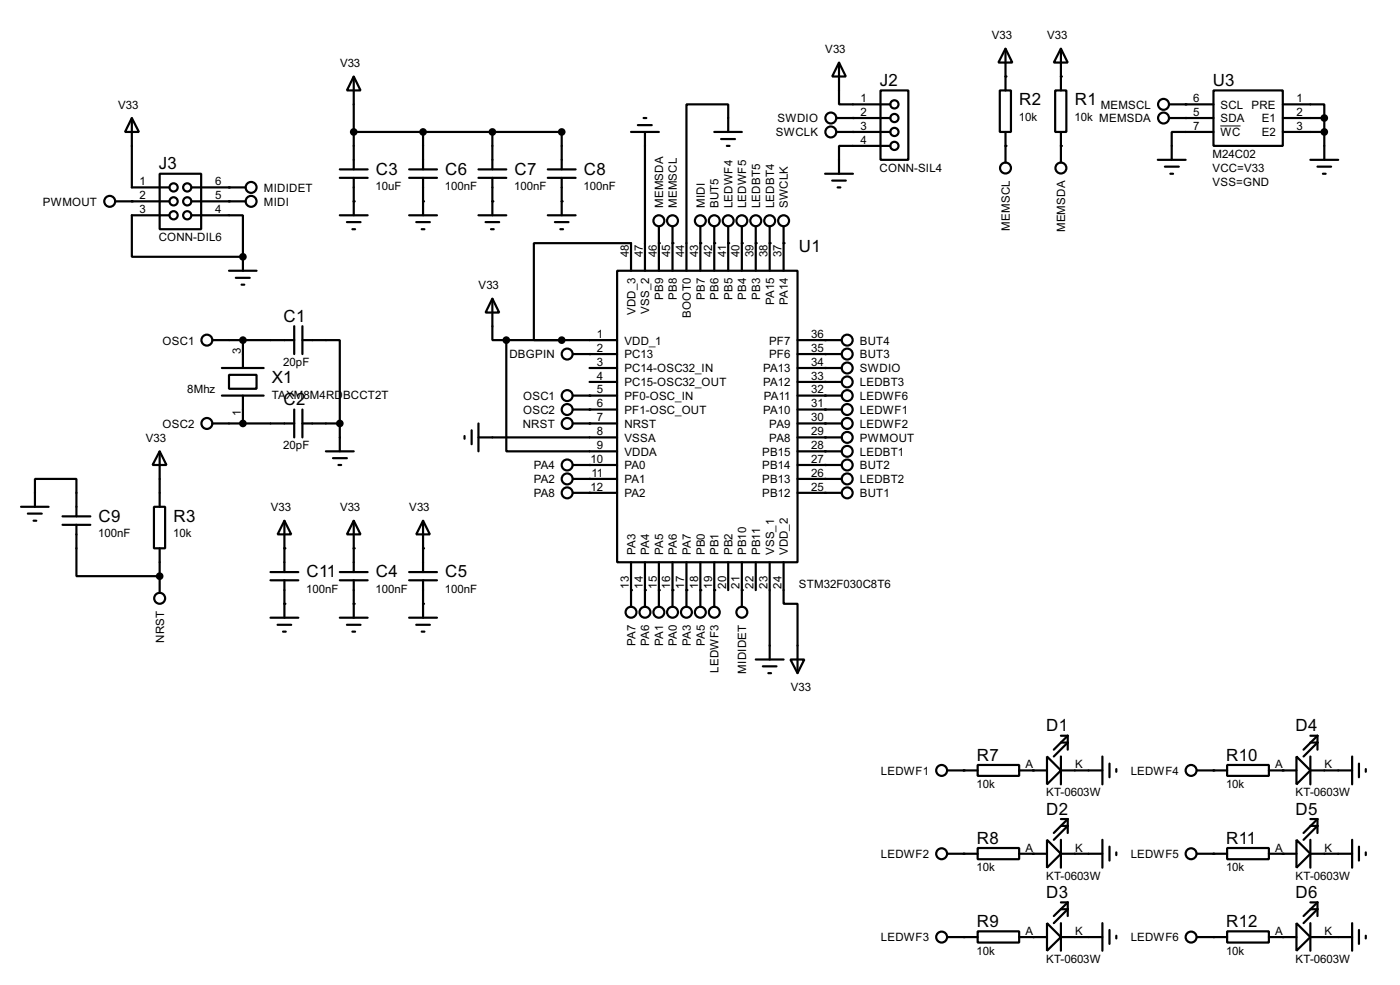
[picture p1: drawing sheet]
<svg xmlns="http://www.w3.org/2000/svg" width="256mm" height="180mm" viewBox="0 0 256 180" stroke-linecap="round" stroke-linejoin="round" font-family="sans-serif">
<g fill="none" stroke="#000" stroke-width=".4">
<path d="M64.8 14l1.3 2.6h-2.5zM64.8 14v17M153.7 11.5l1.3 2.5h-2.5zM153.7 11.5v7.6h9.4M161.3 16.6h5.1v12.7h-5.1zM183.2 16.6h2v7.6h-2zM184.2 8.9l1.3 2.6h-2.6zM184.2 8.9v7.7M193.3 16.6h2.1v7.6h-2.1zM194.4 8.9l1.2 2.6h-2.5zM194.4 8.9v7.7M214.2 19.1h8.1"/>
<path d="M222.3 16.6h12.7v10.1h-12.7zM235 19.1h7.6v2.5M21.1 36.9h9.9M24.2 21.6l1.3 2.6h-2.6zM24.2 21.6v12.7h6.8M29.3 31.8h7.6v10.2h-7.6zM31 39.4h-6.8v7.6h20.3M35.1 39.4h9.4v7.6M35.1 34.3h9.9M35.1 36.9h9.9M62.3 39.4h5.1M62.3 31h5.1"/>
<path d="M62.3 32.6h5.1M64.8 32.6v6.8M64.8 24.2h38.1v6.8M75 39.4h5.1M75 31h5.1M75 32.6h5.1M77.5 24.2v6.8M77.5 32.6v6.8M87.7 39.4h5.1M87.7 31h5.1M87.7 32.6h5.1M90.2 24.2v6.8"/>
<path d="M90.2 32.6v6.8M100.4 39.4h5.1M100.4 31h5.1M100.4 32.6h5.1M102.9 32.6v6.8M115.6 24.2h5.1M116.9 22.9h2.5M117.9 21.6h.5M118.2 24.2v25.4M130.9 24.2h5M132.1 25.5h2.6M133.2 26.7h.5"/>
<path d="M133.4 24.2v-5.1h-7.6v30.5M151.2 31.8h5.1M152.5 33.1h2.5M153.2 24.2h9.9M153.2 21.6h9.9M153.5 34.3h.5M163.1 26.7h-9.4v5.1M184.2 24.2v5.6M194.4 24.2v5.6M212.1 29.3h5.1M213.4 30.5h2.6M214.2 21.6h8.1"/>
<path d="M214.4 31.8h.5M222.3 24.2h-7.6v5.1M235 24.2h7.6M235 21.6h7.6M240.1 29.3h5.1M241.4 30.5h2.5M242.4 31.8h.5M242.6 21.6v7.7M42 49.6h5M43.2 50.9h2.6M44.3 52.1h.5M44.5 47v2.6"/>
<path d="M53.9 59.7v5.1M55.4 59.7v5.1M63.6 40.7h2.5M64.6 42h.5M76.3 40.7h2.5M77.3 42h.5M89 40.7h2.5M90 42h.5M90.2 54.7l1.3 2.5h-2.5zM90.2 54.7v7.6h2.6M101.7 40.7h2.5M102.7 42h.5"/>
<path d="M113.1 49.6h33v53.3h-33zM115.6 49.6v-5.1h-17.8v17.8h5.1M120.7 41.5v8.1M123.2 41.5v8.1M128.3 41.5v8.1M130.9 41.5v8.1M133.4 41.5v8.1M135.9 41.5v8.1M138.5 41.5v8.1M141 41.5v8.1M143.6 41.5v8.1M38.9 62.3h15"/>
<path d="M38.9 77.5h15M40.7 72.4h7.6M40.7 67.4h7.6M42 68.6h5v2.6h-5zM44.5 62.3v5.1M44.5 72.4v5.1M53.9 75v5.1M55.4 62.3h6.9v15.2M55.4 77.5h6.9M55.4 75v5.1M62.3 77.5v5.1M85.1 79.8v.5"/>
<path d="M86.4 78.8v2.5M87.7 77.5v5.1M92.8 62.3v20.3h20.3M92.8 62.3h20.3M105 77.5h8.1M105 72.4h8.1M105 75h8.1M105 64.8h8.1M108 67.4h5.1M108 69.9h5.1M146.1 62.3h8.1M146.1 77.5h8.1"/>
<path d="M146.1 72.4h8.1M146.1 67.4h8.1M146.1 75h8.1M146.1 64.8h8.1M146.1 69.9h8.1M3.9 92.8h5M5.1 94h2.6M6.2 95.3h.5M6.4 92.8v-5.1h7.6v6.8M11.5 94.5h5.1M11.5 96.1h5.1M14 96.1v9.4h15.3"/>
<path d="M28.2 92.8h2.1v7.6h-2.1zM29.3 82.6l1.2 2.5h-2.5zM29.3 82.6v10.2M52.1 95.3l1.3 2.5h-2.5zM52.1 95.3v9.4M59.7 82.6h5.1M61 83.9h2.6M62 85.1h.5M64.8 95.3l1.3 2.5h-2.5zM64.8 95.3v9.4M77.5 95.3l1.3 2.5h-2.5zM77.5 95.3v9.4"/>
<path d="M87.7 80.1h25.4M105 85.1h8.1M105 87.7h8.1M105 90.2h8.1M146.1 80.1h8.1M146.1 82.6h8.1M146.1 85.1h8.1M146.1 87.7h8.1M146.1 90.2h8.1M29.3 100.4v8.1M49.6 113.1h5.1M49.6 104.7h5.1"/>
<path d="M49.6 106.2h5.1M50.9 114.4h2.5M51.9 115.6h.5M52.1 106.2v6.9M62.3 113.1h5.1M62.3 104.7h5.1M62.3 106.2h5.1M63.6 114.4h2.5M64.6 115.6h.5M64.8 106.2v6.9M75 113.1h5.1M75 104.7h5.1"/>
<path d="M75 106.2h5.1M76.3 114.4h2.5M77.3 115.6h.5M77.5 106.2v6.9M115.6 102.9v8.2M118.2 102.9v8.2M120.7 102.9v8.2M123.2 102.9v8.2M125.8 102.9v8.2M128.3 102.9v8.2M130.9 102.9v8.2M133.4 102.9v5.1"/>
<path d="M135.9 102.9v8.2M138.5 102.9v5.1M141 102.9v17.8M143.6 102.9v7.6h2.5v12.7M138.5 120.7h5.1M139.8 122h2.5M140.8 123.2h.5M144.8 120.7h2.6l-1.3 2.5zM191.8 138.5l2.6 2.5-2.6 2.6zM194.4 138.5v5.1M194.4 135.9h1.2l-2.5 2.6M194.4 134.7h1.2"/>
<path d="M195.6 134.7l-2.5 2.5M195.6 134.7v2.5M202 138.5v5.1M203.3 139.8v2.5M237.5 138.5l2.6 2.5-2.6 2.6zM240.1 134.7h1.3M240.1 135.9h1.3l-2.6 2.6M240.1 138.5v5.1M241.4 134.7l-2.6 2.5M241.4 134.7v2.5M247.7 138.5v5.1M249 139.8v2.5"/>
<path d="M173.5 141h5.6M173.5 156.3h5.6M179.1 140h7.6v2h-7.6zM179.1 155.2h7.6v2.1h-7.6zM186.7 141h5.1M186.7 156.3h5.1M191.8 153.7l2.6 2.6-2.6 2.5zM194.4 141h7.6M194.4 156.3h7.6M194.4 153.7v5.1M194.4 151.2h1.2l-2.5 2.5M194.4 149.9h1.2"/>
<path d="M195.6 149.9v2.6M195.6 149.9l-2.5 2.6M202 153.7v5.1M203.3 155v2.5M204.5 140.8v.5M204.5 156v.5M219.3 141h5.5M219.3 156.3h5.5M224.8 140h7.7v2h-7.7zM224.8 155.2h7.7v2.1h-7.7zM232.5 141h5M232.5 156.3h5"/>
<path d="M237.5 153.7l2.6 2.6-2.6 2.5zM240.1 141h7.6M240.1 156.3h7.6M240.1 149.9h1.3M240.1 151.2h1.3l-2.6 2.5M240.1 153.7v5.1M241.4 149.9v2.6M241.4 149.9l-2.6 2.6M247.7 153.7v5.1M249 155v2.5M250.2 140.8v.5M250.2 156v.5"/>
<path d="M173.5 171.5h5.6M179.1 170.5h7.6v2h-7.6zM186.7 171.5h5.1M191.8 169l2.6 2.5-2.6 2.5zM194.4 171.5h7.6M194.4 169v5M194.4 166.4h1.2l-2.5 2.6M194.4 165.2h1.2M195.6 165.2v2.5M195.6 165.2l-2.5 2.5M202 169v5M203.3 170.2v2.6"/>
<path d="M204.5 171.3v.5M219.3 171.5h5.5M224.8 170.5h7.7v2h-7.7zM232.5 171.5h5M237.5 169l2.6 2.5-2.6 2.5zM240.1 171.5h7.6M240.1 165.2h1.3M240.1 166.4h1.3l-2.6 2.6M240.1 169v5M241.4 165.2v2.5M241.4 165.2l-2.6 2.5M247.7 169v5"/>
<path d="M249 170.2v2.6M250.2 171.3v.5"/>
<circle cx="163.8" cy="19.1" r=".75"/>
<circle cx="213.1" cy="19.1" r="1"/>
<circle cx="20.1" cy="36.9" r="1"/>
<circle cx="31.8" cy="34.3" r=".75"/>
<circle cx="31.8" cy="36.9" r=".75"/>
<circle cx="31.8" cy="39.4" r=".75"/>
<circle cx="34.3" cy="39.4" r=".75"/>
<circle cx="34.3" cy="34.3" r=".75"/>
<circle cx="34.3" cy="36.9" r=".75"/>
<circle cx="46" cy="36.9" r="1"/>
<circle cx="46" cy="34.3" r="1"/>
<circle cx="152.2" cy="24.2" r="1"/>
<circle cx="152.2" cy="21.6" r="1"/>
<circle cx="163.8" cy="26.7" r=".75"/>
<circle cx="163.8" cy="24.2" r=".75"/>
<circle cx="163.8" cy="21.6" r=".75"/>
<circle cx="184.2" cy="30.8" r="1"/>
<circle cx="194.3" cy="30.8" r="1"/>
<circle cx="213.1" cy="21.6" r="1"/>
<circle cx="120.7" cy="40.4" r="1"/>
<circle cx="123.2" cy="40.4" r="1"/>
<circle cx="128.3" cy="40.4" r="1"/>
<circle cx="130.8" cy="40.4" r="1"/>
<circle cx="133.4" cy="40.4" r="1"/>
<circle cx="135.9" cy="40.4" r="1"/>
<circle cx="138.4" cy="40.4" r="1"/>
<circle cx="141" cy="40.4" r="1"/>
<circle cx="143.5" cy="40.4" r="1"/>
<circle cx="37.9" cy="62.3" r="1"/>
<circle cx="37.9" cy="77.5" r="1"/>
<circle cx="103.9" cy="64.8" r="1"/>
<circle cx="103.9" cy="72.4" r="1"/>
<circle cx="103.9" cy="75" r="1"/>
<circle cx="103.9" cy="77.5" r="1"/>
<circle cx="155.2" cy="67.4" r="1"/>
<circle cx="155.2" cy="75" r="1"/>
<circle cx="155.2" cy="64.8" r="1"/>
<circle cx="155.2" cy="62.3" r="1"/>
<circle cx="155.2" cy="77.5" r="1"/>
<circle cx="155.2" cy="69.9" r="1"/>
<circle cx="155.2" cy="72.4" r="1"/>
<circle cx="103.9" cy="87.7" r="1"/>
<circle cx="103.9" cy="85.1" r="1"/>
<circle cx="103.9" cy="90.2" r="1"/>
<circle cx="155.2" cy="85.1" r="1"/>
<circle cx="155.2" cy="82.6" r="1"/>
<circle cx="155.2" cy="80.1" r="1"/>
<circle cx="155.2" cy="87.7" r="1"/>
<circle cx="155.2" cy="90.2" r="1"/>
<circle cx="29.2" cy="109.5" r="1"/>
<circle cx="115.6" cy="112.1" r="1"/>
<circle cx="118.1" cy="112.1" r="1"/>
<circle cx="120.7" cy="112.1" r="1"/>
<circle cx="123.2" cy="112.1" r="1"/>
<circle cx="125.7" cy="112.1" r="1"/>
<circle cx="128.3" cy="112.1" r="1"/>
<circle cx="130.8" cy="112.1" r="1"/>
<circle cx="135.9" cy="112.1" r="1"/>
<circle cx="172.5" cy="156.3" r="1"/>
<circle cx="172.5" cy="141" r="1"/>
<circle cx="218.2" cy="156.3" r="1"/>
<circle cx="218.2" cy="141" r="1"/>
<circle cx="172.5" cy="171.5" r="1"/>
<circle cx="218.2" cy="171.5" r="1"/>
</g>
<g fill="#000">
<circle cx="184.2" cy="14" r=".2"/>
<circle cx="194.4" cy="14" r=".2"/>
<circle cx="217.2" cy="19.1" r=".2"/>
<circle cx="24.2" cy="36.9" r=".2"/>
<circle cx="42" cy="34.3" r=".2"/>
<circle cx="42" cy="36.9" r=".2"/>
<circle cx="64.8" cy="36.9" r=".2"/>
<circle cx="77.5" cy="36.9" r=".2"/>
<circle cx="90.2" cy="36.9" r=".2"/>
<circle cx="102.9" cy="36.9" r=".2"/>
<circle cx="156.3" cy="21.6" r=".2"/>
<circle cx="156.3" cy="24.2" r=".2"/>
<circle cx="184.2" cy="26.7" r=".2"/>
<circle cx="194.4" cy="26.7" r=".2"/>
<circle cx="217.2" cy="21.6" r=".2"/>
<circle cx="44.5" cy="47" r=".2"/>
<circle cx="120.7" cy="44.5" r=".2"/>
<circle cx="123.2" cy="44.5" r=".2"/>
<circle cx="128.3" cy="44.5" r=".2"/>
<circle cx="130.9" cy="44.5" r=".2"/>
<circle cx="133.4" cy="44.5" r=".2"/>
<circle cx="135.9" cy="44.5" r=".2"/>
<circle cx="138.5" cy="44.5" r=".2"/>
<circle cx="141" cy="44.5" r=".2"/>
<circle cx="143.6" cy="44.5" r=".2"/>
<circle cx="108" cy="64.8" r=".2"/>
<circle cx="108" cy="75" r=".2"/>
<circle cx="108" cy="77.5" r=".2"/>
<circle cx="108" cy="72.4" r=".2"/>
<circle cx="151.2" cy="77.5" r=".2"/>
<circle cx="151.2" cy="64.8" r=".2"/>
<circle cx="151.2" cy="67.4" r=".2"/>
<circle cx="151.2" cy="75" r=".2"/>
<circle cx="151.2" cy="69.9" r=".2"/>
<circle cx="151.2" cy="72.4" r=".2"/>
<circle cx="151.2" cy="62.3" r=".2"/>
<circle cx="108" cy="85.1" r=".2"/>
<circle cx="108" cy="90.2" r=".2"/>
<circle cx="108" cy="87.7" r=".2"/>
<circle cx="151.2" cy="80.1" r=".2"/>
<circle cx="151.2" cy="82.6" r=".2"/>
<circle cx="151.2" cy="85.1" r=".2"/>
<circle cx="151.2" cy="87.7" r=".2"/>
<circle cx="151.2" cy="90.2" r=".2"/>
<circle cx="29.3" cy="105.5" r=".2"/>
<circle cx="52.1" cy="100.4" r=".2"/>
<circle cx="52.1" cy="110.5" r=".2"/>
<circle cx="64.8" cy="110.5" r=".2"/>
<circle cx="64.8" cy="100.4" r=".2"/>
<circle cx="77.5" cy="100.4" r=".2"/>
<circle cx="77.5" cy="110.5" r=".2"/>
<circle cx="115.6" cy="108" r=".2"/>
<circle cx="118.2" cy="108" r=".2"/>
<circle cx="120.7" cy="108" r=".2"/>
<circle cx="123.2" cy="108" r=".2"/>
<circle cx="125.8" cy="108" r=".2"/>
<circle cx="128.3" cy="108" r=".2"/>
<circle cx="130.9" cy="108" r=".2"/>
<circle cx="135.9" cy="108" r=".2"/>
<circle cx="176.6" cy="156.3" r=".2"/>
<circle cx="176.6" cy="141" r=".2"/>
<circle cx="189.3" cy="156.3" r=".2"/>
<circle cx="189.3" cy="141" r=".2"/>
<circle cx="222.3" cy="141" r=".2"/>
<circle cx="222.3" cy="156.3" r=".2"/>
<circle cx="235" cy="141" r=".2"/>
<circle cx="235" cy="156.3" r=".2"/>
<circle cx="176.6" cy="171.5" r=".2"/>
<circle cx="189.3" cy="171.5" r=".2"/>
<circle cx="222.3" cy="171.5" r=".2"/>
<circle cx="235" cy="171.5" r=".2"/>
</g>
<g fill="#000" stroke="#000" stroke-width=".4">
<circle cx="64.8" cy="24.2" r=".5"/>
<circle cx="77.5" cy="24.2" r=".5"/>
<circle cx="90.2" cy="24.2" r=".5"/>
<circle cx="102.9" cy="24.2" r=".5"/>
<circle cx="242.6" cy="24.2" r=".5"/>
<circle cx="242.6" cy="21.6" r=".5"/>
<circle cx="44.5" cy="47" r=".5"/>
<circle cx="44.5" cy="62.3" r=".5"/>
<circle cx="44.5" cy="77.5" r=".5"/>
<circle cx="62.2" cy="77.5" r=".5"/>
<circle cx="92.7" cy="62.3" r=".5"/>
<circle cx="102.9" cy="62.3" r=".5"/>
<circle cx="29.2" cy="105.5" r=".5"/>
</g>
<path d="M223.6 23.1h3.7" fill="none" stroke="#000" stroke-width=".18"/>
<g font-size="3.5">
<text x="161.2" y="15.7">J2</text>
<text x="222.2" y="15.7">U3</text>
<text x="186.7" y="19.2">R2</text>
<text x="196.9" y="19.2">R1</text>
<text x="29.1" y="31">J3</text>
<text x="68.9" y="31.9">C3</text>
<text x="81.6" y="31.9">C6</text>
<text x="94.3" y="31.9">C7</text>
<text x="107" y="31.9">C8</text>
<text x="146.4" y="46.2">U1</text>
<text x="52" y="58.9">C1</text>
<text x="49.8" y="70.1">X1</text>
<text x="52" y="74.1">C2</text>
<text x="18.1" y="95.5">C9</text>
<text x="31.8" y="95.5">R3</text>
<text x="56.2" y="105.6">C11</text>
<text x="68.9" y="105.6">C4</text>
<text x="81.6" y="105.6">C5</text>
<text x="191.7" y="133.9">D1</text>
<text x="237.4" y="133.9">D4</text>
<text x="179" y="139.2">R7</text>
<text x="224.7" y="139.2">R10</text>
<text x="191.7" y="149.1">D2</text>
<text x="237.4" y="149.1">D5</text>
<text x="179" y="154.4">R8</text>
<text x="224.7" y="154.4">R11</text>
<text x="191.7" y="164.4">D3</text>
<text x="237.4" y="164.4">D6</text>
<text x="179" y="169.7">R9</text>
<text x="224.7" y="169.7">R12</text>
</g>
<g font-size="2.4">
<text x="151.2" y="9.7">V33</text>
<text x="181.7" y="7.2">V33</text>
<text x="191.8" y="7.2">V33</text>
<text x="62.3" y="12.3">V33</text>
<text x="21.6" y="19.9">V33</text>
<text x="142.4" y="22.4">SWDIO</text>
<text x="157.7" y="18.7">1</text>
<text x="157.7" y="21.2">2</text>
<text x="157.7" y="23.8">3</text>
<text x="186.7" y="22.2">10k</text>
<text x="196.8" y="22.2">10k MEMSDA</text>
<text x="201.6" y="19.9">MEMSCL</text>
<text x="218.6" y="18.7">6</text>
<text x="218.6" y="21.2">5</text>
<text x="218.6" y="23.8">7</text>
<text x="223.6" y="19.9">SCL PRE</text>
<text x="223.6" y="22.4">SDA</text>
<text x="231.1" y="22.4">E1</text>
<text x="237.5" y="18.7">1</text>
<text x="237.5" y="21.2">2</text>
<text x="237.5" y="23.8">3</text>
<text x="142.1" y="25">SWCLK</text>
<text x="157.7" y="26.3">4</text>
<text x="222.1" y="28.9">M24C02</text>
<text x="223.6" y="25">WC</text>
<text x="231.1" y="25">E2</text>
<text x="25.6" y="33.9">1</text>
<text x="39.4" y="33.9">6</text>
<text x="48.3" y="35.1">MIDIDET</text>
<text x="68.8" y="34.9">10uF</text>
<text x="81.5" y="34.9">100nF</text>
<text x="94.2" y="34.9">100nF</text>
<text x="106.9" y="34.9">100nF</text>
<text x="161.1" y="31.4">CONN-SIL4</text>
<text x="222.1" y="31.4">VCC=V33</text>
<text x="222.1" y="34">VSS=GND</text>
<text x="7.8" y="37.7">PWMOUT</text>
<text x="25.6" y="36.5">2</text>
<text x="25.6" y="39">3</text>
<text x="39.4" y="36.5">5</text>
<text x="39.4" y="39">4</text>
<text x="48.3" y="37.7">MIDI</text>
<text x="121.5" y="38.1" transform="rotate(-90 121.5 38.1)">MEMSDA</text>
<text x="124" y="38.1" transform="rotate(-90 124 38.1)">MEMSCL</text>
<text x="129.1" y="38.1" transform="rotate(-90 129.1 38.1)">MIDI</text>
<text x="131.7" y="38.1" transform="rotate(-90 131.7 38.1)">BUT5</text>
<text x="134.2" y="38.1" transform="rotate(-90 134.2 38.1)">LEDWF4</text>
<text x="136.7" y="38.1" transform="rotate(-90 136.7 38.1)">LEDWF5</text>
<text x="139.3" y="38.1" transform="rotate(-90 139.3 38.1)">LEDBT5</text>
<text x="141.8" y="38.1" transform="rotate(-90 141.8 38.1)">LEDBT4</text>
<text x="144.4" y="38.1" transform="rotate(-90 144.4 38.1)">SWCLK</text>
<text x="29.1" y="44.1">CONN-DIL6</text>
<text x="115.2" y="47" transform="rotate(-90 115.2 47)">48</text>
<text x="117.8" y="47" transform="rotate(-90 117.8 47)">47</text>
<text x="120.3" y="47" transform="rotate(-90 120.3 47)">46</text>
<text x="122.8" y="47" transform="rotate(-90 122.8 47)">45</text>
<text x="125.4" y="47" transform="rotate(-90 125.4 47)">44</text>
<text x="127.9" y="47" transform="rotate(-90 127.9 47)">43</text>
<text x="130.5" y="47" transform="rotate(-90 130.5 47)">42</text>
<text x="133" y="47" transform="rotate(-90 133 47)">41</text>
<text x="135.5" y="47" transform="rotate(-90 135.5 47)">40</text>
<text x="138.1" y="47" transform="rotate(-90 138.1 47)">39</text>
<text x="140.6" y="47" transform="rotate(-90 140.6 47)">38</text>
<text x="143.2" y="47" transform="rotate(-90 143.2 47)">37</text>
<text x="185" y="42.3" transform="rotate(-90 185 42.3)">MEMSCL</text>
<text x="195.2" y="42.5" transform="rotate(-90 195.2 42.5)">MEMSDA</text>
<text x="87.7" y="52.9">V33</text>
<text x="116.4" y="57.7" transform="rotate(-90 116.4 57.7)">VDD_3</text>
<text x="118.9" y="57.5" transform="rotate(-90 118.9 57.5)">VSS_2</text>
<text x="121.5" y="54.9" transform="rotate(-90 121.5 54.9)">PB9</text>
<text x="124" y="54.9" transform="rotate(-90 124 54.9)">PB8</text>
<text x="126.6" y="58.2" transform="rotate(-90 126.6 58.2)">BOOT0</text>
<text x="129.1" y="54.9" transform="rotate(-90 129.1 54.9)">PB7</text>
<text x="131.7" y="54.9" transform="rotate(-90 131.7 54.9)">PB6</text>
<text x="134.2" y="54.9" transform="rotate(-90 134.2 54.9)">PB5</text>
<text x="136.7" y="54.9" transform="rotate(-90 136.7 54.9)">PB4</text>
<text x="139.3" y="54.9" transform="rotate(-90 139.3 54.9)">PB3</text>
<text x="141.8" y="55.9" transform="rotate(-90 141.8 55.9)">PA15</text>
<text x="144.4" y="55.9" transform="rotate(-90 144.4 55.9)">PA14</text>
<text x="29.8" y="63.1">OSC1</text>
<text x="44.1" y="64.8" transform="rotate(-90 44.1 64.8)">3</text>
<text x="93.3" y="65.6">DBGPIN</text>
<text x="109.4" y="61.9">1</text>
<text x="109.4" y="64.4">2</text>
<text x="114.4" y="63.1">VDD_1</text>
<text x="114.4" y="65.6">PC13</text>
<text x="140.9" y="63.1">PF7</text>
<text x="140.9" y="65.6">PF6</text>
<text x="148.6" y="61.9">36</text>
<text x="148.6" y="64.4">35</text>
<text x="157.5" y="65.6">BUT3</text>
<text x="157.5" y="63.1">BUT4</text>
<text x="34.3" y="71.9">8Mhz</text>
<text x="51.9" y="67">20pF</text>
<text x="109.4" y="67">3</text>
<text x="109.4" y="69.5">4</text>
<text x="109.4" y="72">5</text>
<text x="114.4" y="68.1">PC14-OSC32_IN</text>
<text x="114.4" y="70.7">PC15-OSC32_OUT</text>
<text x="139.8" y="68.1">PA13</text>
<text x="139.8" y="70.7">PA12</text>
<text x="148.6" y="67">34</text>
<text x="148.6" y="69.5">33</text>
<text x="148.6" y="72">32</text>
<text x="157.5" y="68.1">SWDIO</text>
<text x="157.5" y="70.7">LEDBT3</text>
<text x="44.1" y="76.1" transform="rotate(-90 44.1 76.1)">1</text>
<text x="49.8" y="73">TAXM8M4RD</text>
<text x="62.8" y="73">BCCT2T</text>
<text x="95.8" y="73.2">OSC1</text>
<text x="95.8" y="75.8">OSC2</text>
<text x="109.4" y="74.6">6</text>
<text x="109.4" y="77.1">7</text>
<text x="114.4" y="73.2">PF0-OSC_IN</text>
<text x="114.4" y="75.8">PF1-OSC_OUT</text>
<text x="139.8" y="75.8">PA10</text>
<text x="139.9" y="73.2">PA11</text>
<text x="148.6" y="74.6">31</text>
<text x="148.6" y="77.1">30</text>
<text x="157.5" y="73.2">LEDWF6</text>
<text x="157.5" y="75.8">LEDWF1</text>
<text x="26.7" y="80.8">V33</text>
<text x="29.8" y="78.3">OSC2</text>
<text x="51.9" y="82.2">20pF</text>
<text x="95.8" y="78.3">NRST</text>
<text x="109.4" y="79.7">8</text>
<text x="109.4" y="82.2">9</text>
<text x="114.4" y="78.3">NRST</text>
<text x="114.4" y="80.8">VSSA</text>
<text x="114.4" y="83.4">VDDA</text>
<text x="139.6" y="83.4">PB15</text>
<text x="140.9" y="78.3">PA9</text>
<text x="140.9" y="80.8">PA8</text>
<text x="148.6" y="79.7">29</text>
<text x="148.6" y="82.2">28</text>
<text x="157.5" y="80.8">PWMOUT</text>
<text x="157.5" y="83.4">LEDBT1</text>
<text x="157.5" y="78.3">LEDWF2</text>
<text x="97.8" y="88.5">PA2</text>
<text x="97.8" y="85.9">PA4</text>
<text x="108.2" y="84.7">10</text>
<text x="108.2" y="89.8">12</text>
<text x="108.4" y="87.3">11</text>
<text x="114.4" y="85.9">PA0</text>
<text x="114.4" y="88.5">PA1</text>
<text x="139.6" y="85.9">PB14</text>
<text x="139.6" y="88.5">PB13</text>
<text x="148.6" y="84.7">27</text>
<text x="148.6" y="87.3">26</text>
<text x="148.6" y="89.8">25</text>
<text x="157.5" y="85.9">BUT2</text>
<text x="157.5" y="88.5">LEDBT2</text>
<text x="49.6" y="93.6">V33</text>
<text x="62.3" y="93.6">V33</text>
<text x="75" y="93.6">V33</text>
<text x="97.8" y="91">PA8</text>
<text x="114.4" y="91">PA2</text>
<text x="139.6" y="91">PB12</text>
<text x="157.5" y="91">BUT1</text>
<text x="18" y="98.4">100nF</text>
<text x="31.8" y="98.4">10k</text>
<text x="116.4" y="101.6" transform="rotate(-90 116.4 101.6)">PA3</text>
<text x="119" y="101.6" transform="rotate(-90 119 101.6)">PA4</text>
<text x="121.5" y="101.6" transform="rotate(-90 121.5 101.6)">PA5</text>
<text x="124" y="101.6" transform="rotate(-90 124 101.6)">PA6</text>
<text x="126.6" y="101.6" transform="rotate(-90 126.6 101.6)">PA7</text>
<text x="129.1" y="101.6" transform="rotate(-90 129.1 101.6)">PB0</text>
<text x="131.7" y="101.6" transform="rotate(-90 131.7 101.6)">PB1</text>
<text x="134.2" y="101.6" transform="rotate(-90 134.2 101.6)">PB2</text>
<text x="136.7" y="101.6" transform="rotate(-90 136.7 101.6)">PB10</text>
<text x="139.3" y="101.6" transform="rotate(-90 139.3 101.6)">PB11</text>
<text x="141.8" y="101.6" transform="rotate(-90 141.8 101.6)">VSS_1</text>
<text x="144.4" y="101.6" transform="rotate(-90 144.4 101.6)">VDD_2</text>
<text x="115.2" y="107.7" transform="rotate(-90 115.2 107.7)">13</text>
<text x="117.8" y="107.8" transform="rotate(-90 117.8 107.8)">14</text>
<text x="120.3" y="107.8" transform="rotate(-90 120.3 107.8)">15</text>
<text x="122.8" y="107.8" transform="rotate(-90 122.8 107.8)">16</text>
<text x="125.4" y="107.8" transform="rotate(-90 125.4 107.8)">17</text>
<text x="127.9" y="107.8" transform="rotate(-90 127.9 107.8)">18</text>
<text x="130.5" y="107.8" transform="rotate(-90 130.5 107.8)">19</text>
<text x="133" y="107.8" transform="rotate(-90 133 107.8)">20</text>
<text x="135.5" y="107.8" transform="rotate(-90 135.5 107.8)">21</text>
<text x="138.1" y="107.8" transform="rotate(-90 138.1 107.8)">22</text>
<text x="140.6" y="107.8" transform="rotate(-90 140.6 107.8)">23</text>
<text x="143.2" y="107.8" transform="rotate(-90 143.2 107.8)">24</text>
<text x="146.3" y="107.7">STM32F030C8T6</text>
<text x="56.1" y="108.5">100nF</text>
<text x="68.8" y="108.5">100nF</text>
<text x="81.5" y="108.5">100nF</text>
<text x="30.1" y="117.7" transform="rotate(-90 30.1 117.7)">NRST</text>
<text x="116.4" y="118.2" transform="rotate(-90 116.4 118.2)">PA7</text>
<text x="119" y="118.2" transform="rotate(-90 119 118.2)">PA6</text>
<text x="121.5" y="118.2" transform="rotate(-90 121.5 118.2)">PA1</text>
<text x="124" y="118.2" transform="rotate(-90 124 118.2)">PA0</text>
<text x="126.6" y="118.2" transform="rotate(-90 126.6 118.2)">PA3</text>
<text x="129.1" y="118.2" transform="rotate(-90 129.1 118.2)">PA5</text>
<text x="131.7" y="123.2" transform="rotate(-90 131.7 123.2)">LEDWF3</text>
<text x="136.7" y="123.3" transform="rotate(-90 136.7 123.3)">MIDIDET</text>
<text x="144.9" y="126.6">V33</text>
<text x="161.4" y="141.8">LEDWF1</text>
<text x="187.8" y="140.6">A</text>
<text x="196.9" y="140.6">K</text>
<text x="207.1" y="141.8">LEDWF4</text>
<text x="233.6" y="140.6">A</text>
<text x="242.6" y="140.6">K</text>
<text x="178.9" y="144.2">10k</text>
<text x="191.6" y="145.8">KT-0603W</text>
<text x="224.6" y="144.2">10k</text>
<text x="237.3" y="145.8">KT-0603W</text>
<text x="187.8" y="155.9">A</text>
<text x="196.9" y="155.9">K</text>
<text x="233.6" y="155.9">A</text>
<text x="242.6" y="155.9">K</text>
<text x="161.4" y="157.1">LEDWF2</text>
<text x="178.9" y="159.5">10k</text>
<text x="191.6" y="161">KT-0603W</text>
<text x="207.1" y="157.1">LEDWF5</text>
<text x="224.6" y="159.5">10k</text>
<text x="237.3" y="161">KT-0603W</text>
<text x="161.4" y="172.3">LEDWF3</text>
<text x="187.8" y="171.1">A</text>
<text x="196.9" y="171.1">K</text>
<text x="207.1" y="172.3">LEDWF6</text>
<text x="233.6" y="171.1">A</text>
<text x="242.6" y="171.1">K</text>
<text x="178.9" y="174.7">10k</text>
<text x="191.6" y="176.2">KT-0603W</text>
<text x="224.6" y="174.7">10k</text>
<text x="237.3" y="176.2">KT-0603W</text>
</g>
</svg>
